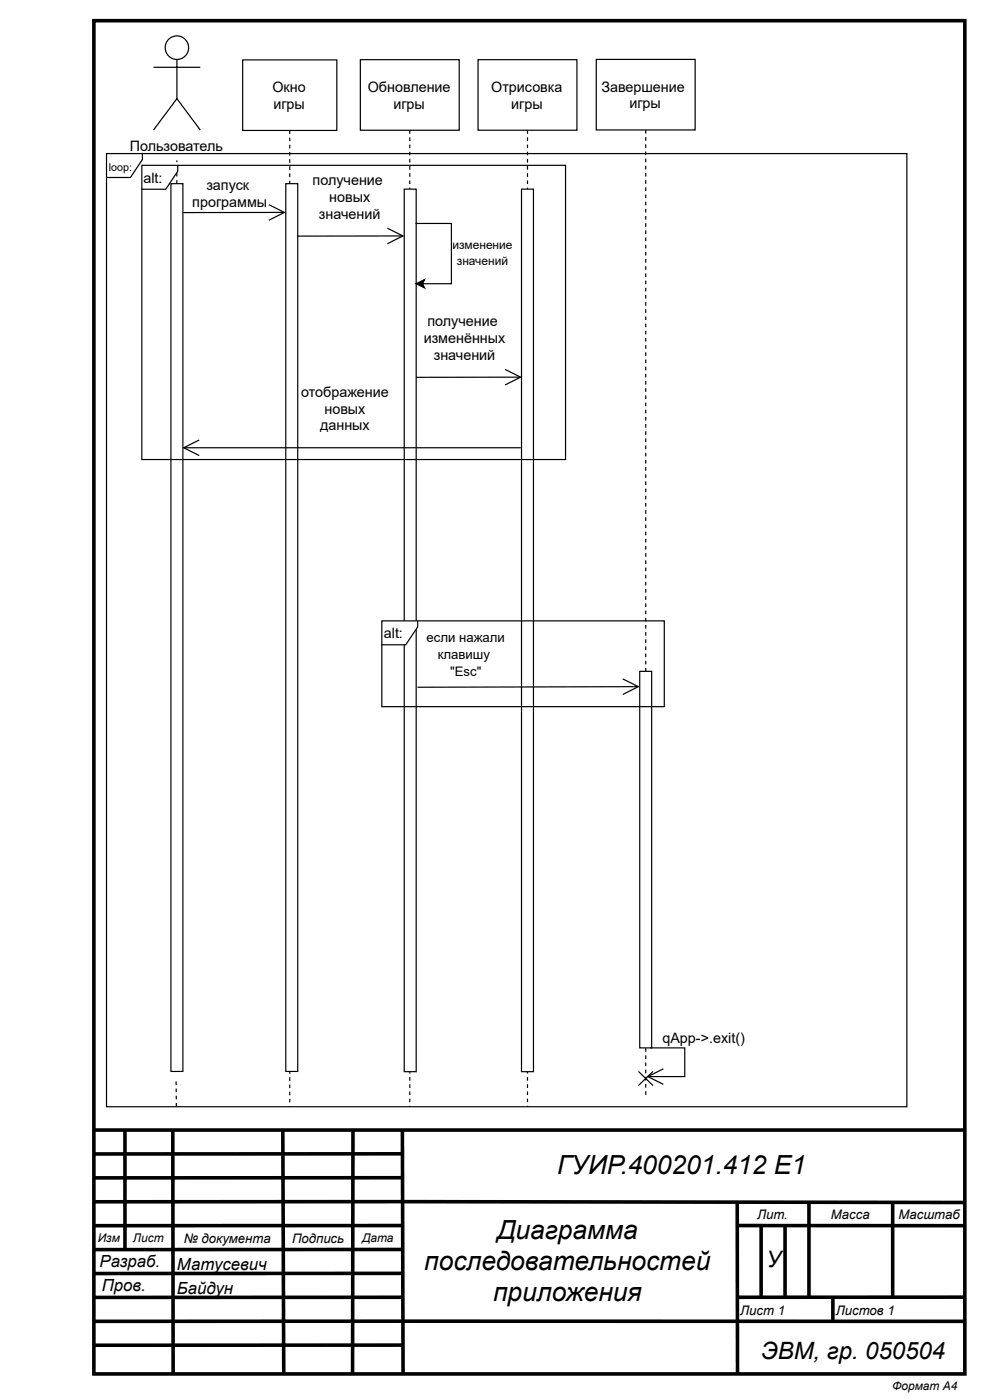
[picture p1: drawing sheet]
<svg xmlns="http://www.w3.org/2000/svg" width="210mm" height="297mm" viewBox="0 0 210 297" stroke-linecap="round" stroke-linejoin="round" font-family="sans-serif">
<g fill="none" stroke="#000" stroke-width=".76" stroke-linecap="butt">
<path d="M19.9 4.4h185v287.4h-185zM26.5 240v25.4M36.7 240l.1 51.8M60.1 240l.2 51.5M75 240l-.1 51.8M85.4 240l.2 51.8M20 255.2l184.6 .2M20 240h184.9M85.4 250.1l-65.4 .1M85.4 245.1h-65.4M156.5 255.2l.1 36.3M171.8 255.2v20.3"/>
<path d="M189.6 255.2v20.3M85.4 275.5l-65.4 .1M85.4 270.5h-65.4M85.4 265.4h-65.4M85.4 260.3h-65.4M156.5 260.3h48.4M161.6 260.3v15.2M166.7 260.3v15.2M176.9 275.5v5.1M204.7 275.5h-48.2M20 280.6h184.9M85.4 285.7h-65.4"/>
</g>
<path d="M126.6 12.6h21v15h-21z" fill="#fff"/>
<path d="M126.6 12.6h21v15h-21z" fill="none" stroke="#000" stroke-width=".25"/>
<path d="M137 27.6h.2v.8h-.2zM137 29.1h.2v.8h-.2zM137 30.7h.2v.7h-.2zM137 32.2h.2v.7h-.2zM137 33.7h.2v.8h-.2zM137 35.2h.2v.8h-.2zM137 36.7h.2v.8h-.2zM137 38.3h.2v.7h-.2zM137 39.8h.2v.8h-.2zM137 41.3h.2v.8h-.2zM137 42.8h.2v.8h-.2zM137 44.4h.2v.7h-.2zM137 45.9h.2v.7h-.2zM137 47.4h.2v.8h-.2zM137 48.9h.2v.8h-.2zM137 50.5h.2v.7h-.2zM137 52h.2v.7h-.2zM137 53.5h.2v.8h-.2zM137 55h.2v.8h-.2zM137 56.6h.2v.7h-.2zM137 58.1h.2v.7h-.2zM137 59.6h.2v.8h-.2zM137 61.1h.2v.8h-.2zM137 62.6h.2v.8h-.2zM137 64.2h.2v.7h-.2zM137 65.7h.2v.8h-.2zM137 67.2h.2v.8h-.2zM137 68.7h.2v.8h-.2zM137 70.3h.2v.7h-.2zM137 71.8h.2v.8h-.2zM137 73.3h.2v.8h-.2zM137 74.8h.2v.8h-.2zM137 76.4h.2v.7h-.2zM137 77.9h.2v.7h-.2zM137 79.4h.2v.8h-.2zM137 80.9h.2v.8h-.2zM137 82.5h.2v.7h-.2zM137 84h.2v.7h-.2zM137 85.5h.2v.8h-.2zM137 87h.2v.8h-.2zM137 88.5h.2v.8h-.2zM137 90.1h.2v.7h-.2zM137 91.6h.2v.8h-.2zM137 93.1h.2v.8h-.2zM137 94.6h.2v.8h-.2zM137 96.2h.2v.7h-.2zM137 97.7h.2v.8h-.2zM137 99.2h.2v.8h-.2zM137 100.7h.2v.8h-.2zM137 102.3h.2v.7h-.2zM137 103.8h.2v.7h-.2zM137 105.3h.2v.8h-.2zM137 106.8h.2v.8h-.2zM137 108.4h.2v.7h-.2zM137 109.9h.2v.7h-.2zM137 111.4h.2v.8h-.2zM137 112.9h.2v.8h-.2zM137 114.4h.2v.8h-.2zM137 116h.2v.7h-.2zM137 117.5h.2v.8h-.2zM137 119h.2v.8h-.2zM137 120.5h.2v.8h-.2zM137 122.1h.2v.7h-.2zM137 123.6h.2v.8h-.2zM137 125.1h.2v.8h-.2zM137 126.6h.2v.8h-.2zM137 128.2h.2v.7h-.2zM137 129.7h.2v.7h-.2zM137 131.2h.2v.8h-.2zM137 132.7h.2v.8h-.2zM137 134.3h.2v.7h-.2zM137 135.8h.2v.7h-.2zM137 137.3h.2v.8h-.2zM137 138.8h.2v.8h-.2zM137 140.4h.2v.7h-.2zM137 141.9h.2v.7h-.2zM137 143.4h.2v.8h-.2zM137 144.9h.2v.8h-.2zM137 146.4h.2v.8h-.2zM137 148h.2v.7h-.2zM137 149.5h.2v.8h-.2zM137 151h.2v.8h-.2zM137 152.5h.2v.8h-.2zM137 154.1h.2v.7h-.2zM137 155.6h.2v.7h-.2zM137 157.1h.2v.8h-.2zM137 158.6h.2v.8h-.2zM137 160.2h.2v.7h-.2zM137 161.7h.2v.7h-.2zM137 163.2h.2v.8h-.2zM137 164.7h.2v.8h-.2zM137 166.3h.2v.7h-.2zM137 167.8h.2v.7h-.2zM137 169.3h.2v.8h-.2zM137 170.8h.2v.8h-.2zM137 172.3h.2v.8h-.2zM137 173.9h.2v.7h-.2zM137 175.4h.2v.8h-.2zM137 176.9h.2v.8h-.2zM137 178.4h.2v.8h-.2zM137 180h.2v.7h-.2zM137 181.5h.2v.7h-.2zM137 183h.2v.8h-.2zM137 184.5h.2v.8h-.2zM137 186.1h.2v.7h-.2zM137 187.6h.2v.7h-.2zM137 189.1h.2v.8h-.2zM137 190.6h.2v.8h-.2zM137 192.2h.2v.7h-.2zM137 193.7h.2v.7h-.2zM137 195.2h.2v.8h-.2zM137 196.7h.2v.8h-.2zM137 198.2h.2v.8h-.2zM137 199.8h.2v.7h-.2zM137 201.3h.2v.8h-.2zM137 202.8h.2v.8h-.2zM137 204.3h.2v.8h-.2zM137 205.9h.2v.7h-.2zM137 207.4h.2v.8h-.2zM137 208.9h.2v.8h-.2zM137 210.4h.2v.8h-.2zM137 212h.2v.7h-.2zM137 213.5h.2v.7h-.2zM137 215h.2v.8h-.2zM137 216.5h.2v.8h-.2zM137 218.1h.2v.7h-.2zM137 219.6h.2v.7h-.2zM137 221.1h.2v.8h-.2zM137 222.6h.2v.8h-.2zM137 224.1h.2v.8h-.2zM137 225.7h.2v.7h-.2zM137 227.2h.2v.8h-.2zM137 228.7h.2v.8h-.2zM137 230.2h.2v.8h-.2zM137 231.8h.2v.7h-.2z" fill="#000"/>
<path d="M135.8 142.6h2.6v80h-2.6z" fill="#fff"/>
<path d="M135.8 142.6h2.6v80h-2.6zM135.6 227.6l3.1 3M138.7 227.6l-3.1 3" fill="none" stroke="#000" stroke-width=".25"/>
<path d="M76.5 12.7h21v15h-21z" fill="#fff"/>
<path d="M76.5 12.7h21v15h-21z" fill="none" stroke="#000" stroke-width=".25"/>
<path d="M86.9 27.7h.2v.7h-.2zM86.9 29.2h.2v.7h-.2zM86.9 30.7h.2v.8h-.2zM86.9 32.2h.2v.8h-.2zM86.9 33.8h.2v.7h-.2zM86.9 35.3h.2v.7h-.2zM86.9 36.8h.2v.8h-.2zM86.9 38.3h.2v.8h-.2zM86.9 39.8h.2v.8h-.2zM86.9 41.4h.2v.7h-.2zM86.9 42.9h.2v.8h-.2zM86.9 44.4h.2v.8h-.2zM86.9 45.9h.2v.8h-.2zM86.9 47.5h.2v.7h-.2zM86.9 49h.2v.8h-.2zM86.9 50.5h.2v.8h-.2zM86.9 52h.2v.8h-.2zM86.9 53.6h.2v.7h-.2zM86.9 55.1h.2v.7h-.2zM86.9 56.6h.2v.8h-.2zM86.9 58.1h.2v.8h-.2zM86.9 59.7h.2v.7h-.2zM86.9 61.2h.2v.7h-.2zM86.9 62.7h.2v.8h-.2zM86.9 64.2h.2v.8h-.2zM86.9 65.8h.2v.7h-.2zM86.9 67.3h.2v.7h-.2zM86.9 68.8h.2v.8h-.2zM86.9 70.3h.2v.8h-.2zM86.9 71.8h.2v.8h-.2zM86.9 73.4h.2v.7h-.2zM86.9 74.9h.2v.8h-.2zM86.9 76.4h.2v.8h-.2zM86.9 77.9h.2v.8h-.2zM86.9 79.5h.2v.7h-.2zM86.9 81h.2v.7h-.2zM86.9 82.5h.2v.8h-.2zM86.9 84h.2v.8h-.2zM86.9 85.6h.2v.7h-.2zM86.9 87.1h.2v.7h-.2zM86.9 88.6h.2v.8h-.2zM86.9 90.1h.2v.8h-.2zM86.9 91.7h.2v.7h-.2zM86.9 93.2h.2v.7h-.2zM86.9 94.7h.2v.8h-.2zM86.9 96.2h.2v.8h-.2zM86.9 97.7h.2v.8h-.2zM86.9 99.3h.2v.7h-.2zM86.9 100.8h.2v.8h-.2zM86.9 102.3h.2v.8h-.2zM86.9 103.8h.2v.8h-.2zM86.9 105.4h.2v.7h-.2zM86.9 106.9h.2v.7h-.2zM86.9 108.4h.2v.8h-.2zM86.9 109.9h.2v.8h-.2zM86.9 111.5h.2v.7h-.2zM86.9 113h.2v.7h-.2zM86.9 114.5h.2v.8h-.2zM86.9 116h.2v.8h-.2zM86.9 117.6h.2v.7h-.2zM86.9 119.1h.2v.7h-.2zM86.9 120.6h.2v.8h-.2zM86.9 122.1h.2v.8h-.2zM86.9 123.6h.2v.8h-.2zM86.9 125.2h.2v.7h-.2zM86.9 126.7h.2v.8h-.2zM86.9 128.2h.2v.8h-.2zM86.9 129.7h.2v.8h-.2zM86.9 131.3h.2v.7h-.2zM86.9 132.8h.2v.8h-.2zM86.9 134.3h.2v.8h-.2zM86.9 135.8h.2v.8h-.2zM86.9 137.4h.2v.7h-.2zM86.9 138.9h.2v.7h-.2zM86.9 140.4h.2v.8h-.2zM86.9 141.9h.2v.8h-.2zM86.9 143.5h.2v.7h-.2zM86.9 145h.2v.7h-.2zM86.9 146.5h.2v.8h-.2zM86.9 148h.2v.8h-.2zM86.9 149.5h.2v.8h-.2zM86.9 151.1h.2v.7h-.2zM86.9 152.6h.2v.8h-.2zM86.9 154.1h.2v.8h-.2zM86.9 155.6h.2v.8h-.2zM86.9 157.2h.2v.7h-.2zM86.9 158.7h.2v.8h-.2zM86.9 160.2h.2v.8h-.2zM86.9 161.7h.2v.8h-.2zM86.9 163.3h.2v.7h-.2zM86.9 164.8h.2v.7h-.2zM86.9 166.3h.2v.8h-.2zM86.9 167.8h.2v.8h-.2zM86.9 169.4h.2v.7h-.2zM86.9 170.9h.2v.7h-.2zM86.9 172.4h.2v.8h-.2zM86.9 173.9h.2v.8h-.2zM86.9 175.4h.2v.8h-.2zM86.9 177h.2v.7h-.2zM86.9 178.5h.2v.8h-.2zM86.9 180h.2v.8h-.2zM86.9 181.5h.2v.8h-.2zM86.9 183.1h.2v.7h-.2zM86.9 184.6h.2v.8h-.2zM86.9 186.1h.2v.8h-.2zM86.9 187.6h.2v.8h-.2zM86.9 189.2h.2v.7h-.2zM86.9 190.7h.2v.7h-.2zM86.9 192.2h.2v.8h-.2zM86.9 193.7h.2v.8h-.2zM86.9 195.3h.2v.7h-.2zM86.9 196.8h.2v.7h-.2zM86.9 198.3h.2v.8h-.2zM86.9 199.8h.2v.8h-.2zM86.9 201.4h.2v.7h-.2zM86.9 202.9h.2v.7h-.2zM86.9 204.4h.2v.8h-.2zM86.9 205.9h.2v.8h-.2zM86.9 207.4h.2v.8h-.2zM86.9 209h.2v.7h-.2zM86.9 210.5h.2v.8h-.2zM86.9 212h.2v.8h-.2zM86.9 213.5h.2v.8h-.2zM86.9 215.1h.2v.7h-.2zM86.9 216.6h.2v.7h-.2zM86.9 218.1h.2v.8h-.2zM86.9 219.6h.2v.8h-.2zM86.9 221.2h.2v.7h-.2zM86.9 222.7h.2v.7h-.2zM86.9 224.2h.2v.8h-.2zM86.9 225.7h.2v.8h-.2zM86.9 227.3h.2v.7h-.2zM86.9 228.8h.2v.7h-.2zM86.9 230.3h.2v.8h-.2zM86.9 231.8h.2v.8h-.2zM86.9 233.3h.2v.8h-.2zM86.9 234.9h.2v.2h-.2z" fill="#000"/>
<path d="M85.8 40.2h2.6v187.4h-2.6z" fill="#fff"/>
<path d="M85.8 40.2h2.6v187.4h-2.6z" fill="none" stroke="#000" stroke-width=".25"/>
<circle cx="37.6" cy="10.1" r="2.49" fill="#fff"/>
<g fill="none" stroke="#000" stroke-width=".25">
<path d="M32.6 14.3h9.9M37.6 12.6v8.4M37.6 21l-5 6.6M37.6 21l4.9 6.6"/>
<circle cx="37.6" cy="10.1" r="2.49"/>
</g>
<g fill="#000">
<path d="M37.4 38.3h.3v.7h-.3zM37.4 36.7h.3v.8h-.3zM37.4 35.2h.3v.8h-.3zM37.4 34.1h.3v.3h-.3z"/>
<path d="M37.3 234.3h.3v.7h-.3zM37.3 232.7h.3v.8h-.3zM37.3 231.2h.2v.8h-.2zM37.3 229.7h.2v.7h-.2z"/>
</g>
<path d="M36.3 39h2.5v188.6h-2.5z" fill="#fff"/>
<path d="M36.3 39h2.5v188.6h-2.5z" fill="none" stroke="#000" stroke-width=".25"/>
<path d="M51.5 12.7h20v15h-20z" fill="#fff"/>
<path d="M51.5 12.7h20v15h-20z" fill="none" stroke="#000" stroke-width=".25"/>
<path d="M61.4 27.7h.3v.8h-.3zM61.4 29.2h.3v.8h-.3zM61.4 30.8h.3v.7h-.3zM61.4 32.3h.3v.7h-.3zM61.4 33.8h.3v.8h-.3zM61.4 35.3h.3v.8h-.3zM61.4 36.8h.3v.8h-.3zM61.4 38.4h.3v.7h-.3zM61.4 39.9h.3v.8h-.3zM61.4 41.4h.3v.8h-.3zM61.4 42.9h.3v.8h-.3zM61.4 44.5h.3v.7h-.3zM61.4 46h.3v.7h-.3zM61.4 47.5h.3v.8h-.3zM61.4 49h.3v.8h-.3zM61.4 50.6h.3v.7h-.3zM61.4 52.1h.3v.7h-.3zM61.4 53.6h.3v.8h-.3zM61.4 55.1h.3v.8h-.3zM61.4 56.7h.3v.7h-.3zM61.4 58.2h.3v.7h-.3zM61.4 59.7h.3v.8h-.3zM61.4 61.2h.3v.8h-.3zM61.4 62.7h.3v.8h-.3zM61.4 64.3h.3v.7h-.3zM61.4 65.8h.3v.8h-.3zM61.4 67.3h.3v.8h-.3zM61.4 68.8h.3v.8h-.3zM61.4 70.4h.3v.7h-.3zM61.4 71.9h.3v.7h-.3zM61.4 73.4h.3v.8h-.3zM61.4 74.9h.3v.8h-.3zM61.4 76.5h.3v.7h-.3zM61.4 78h.3v.7h-.3zM61.4 79.5h.3v.8h-.3zM61.4 81h.3v.8h-.3zM61.4 82.6h.3v.7h-.3zM61.4 84.1h.3v.7h-.3zM61.4 85.6h.3v.8h-.3zM61.4 87.1h.3v.8h-.3zM61.4 88.6h.3v.8h-.3zM61.4 90.2h.3v.7h-.3zM61.4 91.7h.3v.8h-.3zM61.4 93.2h.3v.8h-.3zM61.4 94.7h.3v.8h-.3zM61.4 96.3h.3v.7h-.3zM61.4 97.8h.3v.8h-.3zM61.4 99.3h.3v.8h-.3zM61.4 100.8h.3v.8h-.3zM61.4 102.4h.3v.7h-.3zM61.4 103.9h.3v.7h-.3zM61.4 105.4h.3v.8h-.3zM61.4 106.9h.3v.8h-.3zM61.4 108.5h.3v.7h-.3zM61.4 110h.3v.7h-.3zM61.4 111.5h.3v.8h-.3zM61.4 113h.3v.8h-.3zM61.4 114.5h.3v.8h-.3zM61.4 116.1h.3v.7h-.3zM61.4 117.6h.3v.8h-.3zM61.4 119.1h.3v.8h-.3zM61.4 120.6h.3v.8h-.3zM61.4 122.2h.3v.7h-.3zM61.4 123.7h.3v.8h-.3zM61.4 125.2h.3v.8h-.3zM61.4 126.7h.3v.8h-.3zM61.4 128.3h.3v.7h-.3zM61.4 129.8h.3v.7h-.3zM61.4 131.3h.3v.8h-.3zM61.4 132.8h.3v.8h-.3zM61.4 134.4h.3v.7h-.3zM61.4 135.9h.3v.7h-.3zM61.4 137.4h.3v.8h-.3zM61.4 138.9h.3v.8h-.3zM61.4 140.4h.3v.8h-.3zM61.4 142h.3v.7h-.3zM61.4 143.5h.3v.8h-.3zM61.4 145h.3v.8h-.3zM61.4 146.5h.3v.8h-.3zM61.4 148.1h.3v.7h-.3zM61.4 149.6h.3v.8h-.3zM61.4 151.1h.3v.8h-.3zM61.4 152.6h.3v.8h-.3zM61.4 154.2h.3v.7h-.3zM61.4 155.7h.3v.7h-.3zM61.4 157.2h.3v.8h-.3zM61.4 158.7h.3v.8h-.3zM61.4 160.3h.3v.7h-.3zM61.4 161.8h.3v.7h-.3zM61.4 163.3h.3v.8h-.3zM61.4 164.8h.3v.8h-.3zM61.4 166.4h.3v.7h-.3zM61.4 167.9h.3v.7h-.3zM61.4 169.4h.3v.8h-.3zM61.4 170.9h.3v.8h-.3zM61.4 172.4h.3v.8h-.3zM61.4 174h.3v.7h-.3zM61.4 175.5h.3v.8h-.3zM61.4 177h.3v.8h-.3zM61.4 178.5h.3v.8h-.3zM61.4 180.1h.3v.7h-.3zM61.4 181.6h.3v.7h-.3zM61.4 183.1h.3v.8h-.3zM61.4 184.6h.3v.8h-.3zM61.4 186.2h.3v.7h-.3zM61.4 187.7h.3v.7h-.3zM61.4 189.2h.3v.8h-.3zM61.4 190.7h.3v.8h-.3zM61.4 192.3h.3v.7h-.3zM61.4 193.8h.3v.7h-.3zM61.4 195.3h.3v.8h-.3zM61.4 196.8h.3v.8h-.3zM61.4 198.3h.3v.8h-.3zM61.4 199.9h.3v.7h-.3zM61.4 201.4h.3v.8h-.3zM61.4 202.9h.3v.8h-.3zM61.4 204.4h.3v.8h-.3zM61.4 206h.3v.7h-.3zM61.4 207.5h.3v.7h-.3zM61.4 209h.3v.8h-.3zM61.4 210.5h.3v.8h-.3zM61.4 212.1h.3v.7h-.3zM61.4 213.6h.3v.7h-.3zM61.4 215.1h.3v.8h-.3zM61.4 216.6h.3v.8h-.3zM61.4 218.2h.3v.7h-.3zM61.4 219.7h.3v.7h-.3zM61.4 221.2h.3v.8h-.3zM61.4 222.7h.3v.8h-.3zM61.4 224.2h.3v.8h-.3zM61.4 225.8h.3v.7h-.3zM61.4 227.3h.3v.8h-.3zM61.4 228.8h.3v.8h-.3zM61.4 230.3h.3v.8h-.3zM61.4 231.9h.3v.7h-.3zM61.4 233.4h.3v.8h-.3zM61.4 234.9h.3v.2h-.3z" fill="#000"/>
<path d="M60.7 39h2.5v188.6h-2.5z" fill="#fff"/>
<path d="M60.7 39h2.5v188.6h-2.5z" fill="none" stroke="#000" stroke-width=".25"/>
<path d="M101.5 12.7h21v15h-21z" fill="#fff"/>
<path d="M101.5 12.7h21v15h-21z" fill="none" stroke="#000" stroke-width=".25"/>
<path d="M111.9 27.7h.2v.7h-.2zM111.9 29.2h.2v.7h-.2zM111.9 30.7h.2v.8h-.2zM111.9 32.2h.2v.8h-.2zM111.9 33.8h.2v.7h-.2zM111.9 35.3h.2v.7h-.2zM111.9 36.8h.2v.8h-.2zM111.9 38.3h.2v.8h-.2zM111.9 39.8h.2v.8h-.2zM111.9 41.4h.2v.7h-.2zM111.9 42.9h.2v.8h-.2zM111.9 44.4h.2v.8h-.2zM111.9 45.9h.2v.8h-.2zM111.9 47.5h.2v.7h-.2zM111.9 49h.2v.8h-.2zM111.9 50.5h.2v.8h-.2zM111.9 52h.2v.8h-.2zM111.9 53.6h.2v.7h-.2zM111.9 55.1h.2v.7h-.2zM111.9 56.6h.2v.8h-.2zM111.9 58.1h.2v.8h-.2zM111.9 59.7h.2v.7h-.2zM111.9 61.2h.2v.7h-.2zM111.9 62.7h.2v.8h-.2zM111.9 64.2h.2v.8h-.2zM111.9 65.7h.2v.8h-.2zM111.9 67.3h.2v.7h-.2zM111.9 68.8h.2v.8h-.2zM111.9 70.3h.2v.8h-.2zM111.9 71.8h.2v.8h-.2zM111.9 73.4h.2v.7h-.2zM111.9 74.9h.2v.8h-.2zM111.9 76.4h.2v.8h-.2zM111.9 77.9h.2v.8h-.2zM111.9 79.5h.2v.7h-.2zM111.9 81h.2v.7h-.2zM111.9 82.5h.2v.8h-.2zM111.9 84h.2v.8h-.2zM111.9 85.6h.2v.7h-.2zM111.9 87.1h.2v.7h-.2zM111.9 88.6h.2v.8h-.2zM111.9 90.1h.2v.8h-.2zM111.9 91.6h.2v.8h-.2zM111.9 93.2h.2v.7h-.2zM111.9 94.7h.2v.8h-.2zM111.9 96.2h.2v.8h-.2zM111.9 97.7h.2v.8h-.2zM111.9 99.3h.2v.7h-.2zM111.9 100.8h.2v.8h-.2zM111.9 102.3h.2v.8h-.2zM111.9 103.8h.2v.8h-.2zM111.9 105.4h.2v.7h-.2zM111.9 106.9h.2v.7h-.2zM111.9 108.4h.2v.8h-.2zM111.9 109.9h.2v.8h-.2zM111.9 111.5h.2v.7h-.2zM111.9 113h.2v.7h-.2zM111.9 114.5h.2v.8h-.2zM111.9 116h.2v.8h-.2zM111.9 117.6h.2v.7h-.2zM111.9 119.1h.2v.7h-.2zM111.9 120.6h.2v.8h-.2zM111.9 122.1h.2v.8h-.2zM111.9 123.6h.2v.8h-.2zM111.9 125.2h.2v.7h-.2zM111.9 126.7h.2v.8h-.2zM111.9 128.2h.2v.8h-.2zM111.9 129.7h.2v.8h-.2zM111.9 131.3h.2v.7h-.2zM111.9 132.8h.2v.7h-.2zM111.9 134.3h.2v.8h-.2zM111.9 135.8h.2v.8h-.2zM111.9 137.4h.2v.7h-.2zM111.9 138.9h.2v.7h-.2zM111.9 140.4h.2v.8h-.2zM111.9 141.9h.2v.8h-.2zM111.9 143.5h.2v.7h-.2zM111.9 145h.2v.7h-.2zM111.9 146.5h.2v.8h-.2zM111.9 148h.2v.8h-.2zM111.9 149.5h.2v.8h-.2zM111.9 151.1h.2v.7h-.2zM111.9 152.6h.2v.8h-.2zM111.9 154.1h.2v.8h-.2zM111.9 155.6h.2v.8h-.2zM111.9 157.2h.2v.7h-.2zM111.9 158.7h.2v.7h-.2zM111.9 160.2h.2v.8h-.2zM111.9 161.7h.2v.8h-.2zM111.9 163.3h.2v.7h-.2zM111.9 164.8h.2v.7h-.2zM111.9 166.3h.2v.8h-.2zM111.9 167.8h.2v.8h-.2zM111.9 169.4h.2v.7h-.2zM111.9 170.9h.2v.7h-.2zM111.9 172.4h.2v.8h-.2zM111.9 173.9h.2v.8h-.2zM111.9 175.4h.2v.8h-.2zM111.9 177h.2v.7h-.2zM111.9 178.5h.2v.8h-.2zM111.9 180h.2v.8h-.2zM111.9 181.5h.2v.8h-.2zM111.9 183.1h.2v.7h-.2zM111.9 184.6h.2v.7h-.2zM111.9 186.1h.2v.8h-.2zM111.9 187.6h.2v.8h-.2zM111.9 189.2h.2v.7h-.2zM111.9 190.7h.2v.7h-.2zM111.9 192.2h.2v.8h-.2zM111.9 193.7h.2v.8h-.2zM111.9 195.3h.2v.7h-.2zM111.9 196.8h.2v.7h-.2zM111.9 198.3h.2v.8h-.2zM111.9 199.8h.2v.8h-.2zM111.9 201.3h.2v.8h-.2zM111.9 202.9h.2v.7h-.2zM111.9 204.4h.2v.8h-.2zM111.9 205.9h.2v.8h-.2zM111.9 207.4h.2v.8h-.2zM111.9 209h.2v.7h-.2zM111.9 210.5h.2v.8h-.2zM111.9 212h.2v.8h-.2zM111.9 213.5h.2v.8h-.2zM111.9 215.1h.2v.7h-.2zM111.9 216.6h.2v.7h-.2zM111.9 218.1h.2v.8h-.2zM111.9 219.6h.2v.8h-.2zM111.9 221.2h.2v.7h-.2zM111.9 222.7h.2v.7h-.2zM111.9 224.2h.2v.8h-.2zM111.9 225.7h.2v.8h-.2zM111.9 227.2h.2v.8h-.2zM111.9 228.8h.2v.7h-.2zM111.9 230.3h.2v.8h-.2zM111.9 231.8h.2v.8h-.2zM111.9 233.3h.2v.8h-.2zM111.9 234.9h.2v.2h-.2z" fill="#000"/>
<path d="M110.7 40.2h2.6v187.4h-2.6z" fill="#fff"/>
<g fill="none" stroke="#000" stroke-width=".25">
<path d="M57.1 43.5l3.3 1.6-3.3 1.7M60.1 45.1l-21.3 .1M82.3 48.5l3.3 1.6-3.3 1.7M85.3 50.1h-22.1M88.4 47.5h7.5v12.8h-7.5M110.7 40.2h2.6v187.4h-2.6zM88.4 60.3l1.8-.9-.5 .9 .5 .9zM89.7 60.3h.3M107.3 78.5l3.3 1.6-3.3 1.7M39.3 95.1h71.3M42.3 93.4l-3.3 1.7 3.3 1.7M110.3 80.1h-21.9"/>
<path d="M132.2 144.2l3.4 1.6-3.3 1.7M135.3 145.8l-46.6 .2"/>
</g>
<path d="M88.4 60.3l1.8-.9-.5 .9 .5 .9z" fill="#000"/>
<path d="M30.1 35.1h7.6v1.3l-2.5 3.8h-5.1z" fill="#fff"/>
<path d="M30.1 35.1h7.6v1.3l-2.5 3.8h-5.1zM37.7 35.1h82.4v62.5h-90v-57.4" fill="none" stroke="#000" stroke-width=".25"/>
<path d="M81.1 131.9h7.6v1.2l-2.5 3.8h-5.1z" fill="#fff"/>
<path d="M81.1 131.9h7.6v1.2l-2.5 3.8h-5.1zM88.7 131.9h52.4v18.2h-60v-13.2M138.1 222.6h7.3v6.1h-7.5M140.9 227l-3.3 1.7 3.3 1.6" fill="none" stroke="#000" stroke-width=".25"/>
<path d="M22.6 32.6h7.6v1.3l-2.5 3.8h-5.1z" fill="#fff"/>
<path d="M22.6 32.6h7.6v1.3l-2.5 3.8h-5.1zM30.2 32.6h162.4v202.5h-170v-197.4" fill="none" stroke="#000" stroke-width=".25"/>
<g font-size="5.6">
<text x="118.3" y="249.4">ГУИР.400201.412 Е1</text>
<text x="105.5" y="263.1">Диаграмма</text>
<text x="90.1" y="269.7">последовательностей</text>
<text x="104.7" y="276.3">приложения</text>
</g>
<text font-size="5.1" x="161.6" y="288.7">ЭВМ, гр. 050504</text>
<text font-size="4.8" x="162.8" y="269.2">У</text>
<g font-size="3.6">
<text x="21.2" y="269.2">Разраб.</text>
<text x="37.6" y="269.7">Матусевич</text>
<text x="21.6" y="274.2">Пров.</text>
<text x="37.6" y="274.8">Байдун</text>
</g>
<g font-size="3">
<text x="57.9" y="19.6">Окно</text>
<text x="58.1" y="23.1">игры</text>
<text x="78.1" y="19.5">Обновление</text>
<text x="83.5" y="23.1">игры</text>
<text x="104.3" y="19.5">Отрисовка</text>
<text x="108.5" y="23.1">игры</text>
<text x="127.7" y="19.5">Завершение</text>
<text x="133.6" y="23">игры</text>
<text x="27.6" y="32">Пользователь</text>
<text x="30.5" y="38.9">alt:</text>
<text x="43.8" y="40.4">запуск</text>
<text x="66.4" y="39.4">получение</text>
<text x="40.8" y="43.9">программы</text>
<text x="67.7" y="46.5">значений</text>
<text x="69.9" y="42.9">новых</text>
<text x="90.8" y="69.3">получение</text>
<text x="90" y="72.9">изменённых</text>
<text x="92.1" y="76.4">значений</text>
<text x="63.9" y="84.3">отображение</text>
<text x="68.9" y="87.9">новых</text>
<text x="68" y="91.4">данных</text>
<text x="81.5" y="135.6">alt:</text>
<text x="140.7" y="221.4">qApp-&gt;.exit()</text>
</g>
<g font-size="2.8">
<text x="90.6" y="136.4">если нажали</text>
<text x="93" y="139.9">клавишу</text>
<text x="95.6" y="143.5">&quot;Esc&quot;</text>
<text x="160.8" y="259">Лит.</text>
<text x="176.4" y="259">Масса</text>
<text x="190.8" y="259">Масштаб</text>
<text x="39" y="264.1">№ документа</text>
<text x="62" y="264.1">Подпись</text>
<text x="157.2" y="279.3">Лист 1</text>
<text x="177.5" y="279.3">Листов 1</text>
</g>
<g font-size="2.5">
<text x="96.1" y="52.8">изменение</text>
<text x="97" y="56.4">значений</text>
<text x="20.8" y="263.8">Изм</text>
<text x="28.2" y="263.8">Лист</text>
<text x="76.9" y="263.8">Дата</text>
<text x="189.4" y="295.3">Формат А4</text>
</g>
<text font-size="2.3" x="23.1" y="36.3">loop:</text>
</svg>
